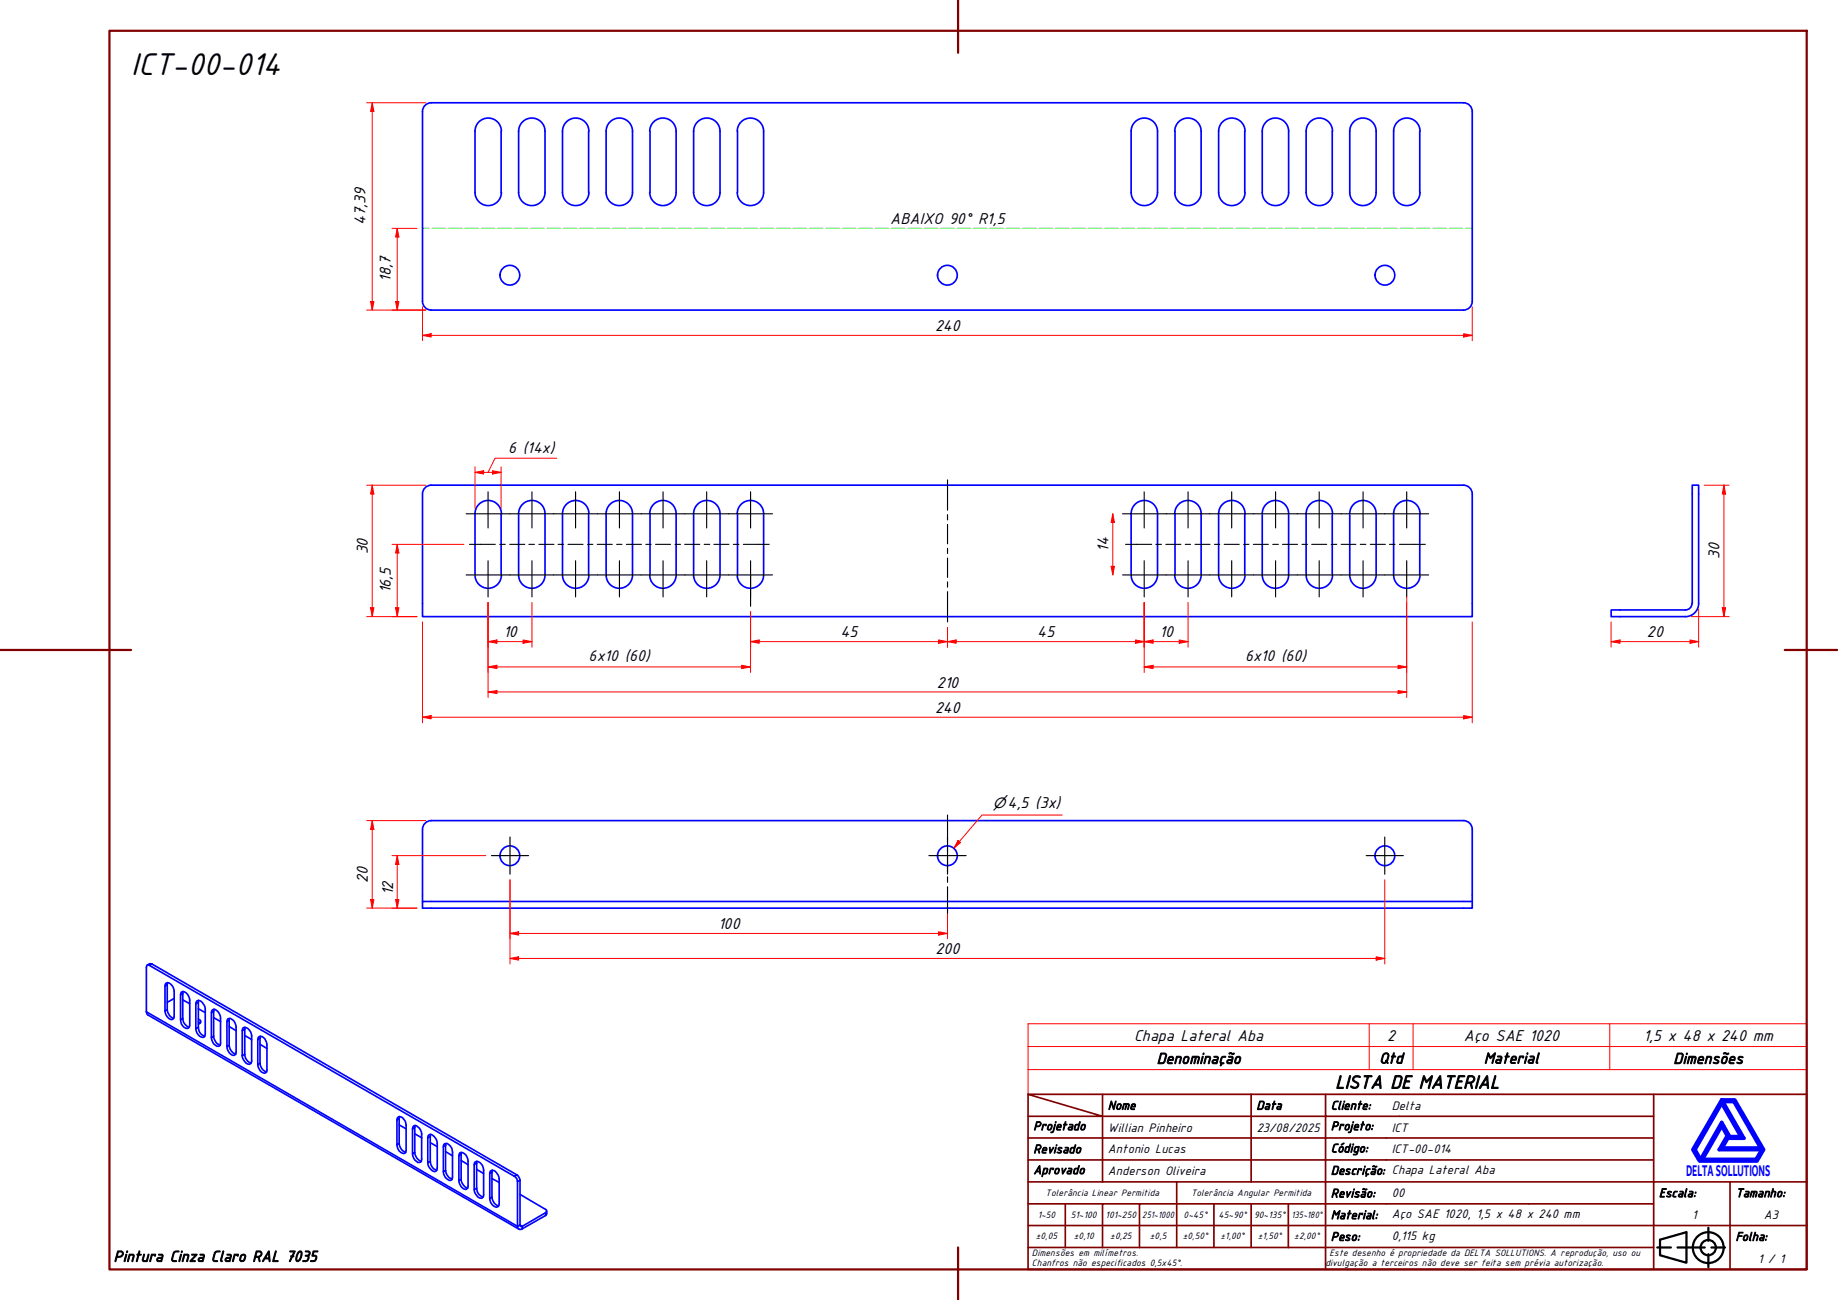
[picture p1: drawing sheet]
<svg xmlns="http://www.w3.org/2000/svg" width="420mm" height="297mm" viewBox="0 0 420 297" stroke-linecap="round" stroke-linejoin="round" font-family="sans-serif">
<!-- layer: Visible (ABNT) -->
<g fill="none" stroke="#00f" stroke-width=".38">
<path d="M96.6 25.4v43.5a2 2 0 0 0 2 2M98.6 23.5h236M98.6 23.5a2 2 0 0 0-2 2M108.6 30a3 3 0 0 1 3-3 3 3 0 0 1 3 3M108.6 30v14M114.6 30v14M118.6 30a3 3 0 0 1 3-3 3 3 0 0 1 3 3M118.6 30v14M124.6 30v14M128.6 30a3 3 0 0 1 3-3 3 3 0 0 1 3 3M128.6 30v14M134.6 30v14"/>
<path d="M138.6 30a3 3 0 0 1 3-3 3 3 0 0 1 3 3M138.6 30v14M144.6 30v14M148.5 30a3 3 0 0 1 3-3 3 3 0 0 1 3.1 3M148.6 30v14M154.6 30v14M158.6 30a3 3 0 0 1 3-3 3 3 0 0 1 3 3M158.6 30v14M164.6 30v14M168.5 30a3 3 0 0 1 3-3 3 3 0 0 1 3.1 3M168.6 30v14M174.6 30v14"/>
<path d="M258.6 30a3 3 0 0 1 3-3 3 3 0 0 1 3 3M258.6 30v14M264.6 30v14M268.5 30a3 3 0 0 1 3.1-3 3 3 0 0 1 3 3M268.6 30v14M274.6 30v14M278.6 30a3 3 0 0 1 3-3 3 3 0 0 1 3 3M278.6 30v14M284.5 30v14M288.5 30a3 3 0 0 1 3.1-3 3 3 0 0 1 3 3M288.5 30v14M294.6 30v14"/>
<path d="M298.6 30a3 3 0 0 1 3-3 3 3 0 0 1 3 3M298.6 30v14M304.5 30v14M308.5 30a3 3 0 0 1 3.1-3 3 3 0 0 1 3 3M308.5 30v14M314.6 30v14M318.6 30a3 3 0 0 1 3-3 3 3 0 0 1 3 3M318.6 30v14M324.5 30v14M334.5 23.5a2 2 0 0 1 2 2M336.5 25.4v43.5a2 2 0 0 1-2 2M108.6 44a3 3 0 0 0 3 3 3 3 0 0 0 3-3"/>
<path d="M118.6 44a3 3 0 0 0 3 3 3 3 0 0 0 3-3M128.6 44a3 3 0 0 0 3 3 3 3 0 0 0 3-3M138.6 44a3 3 0 0 0 3 3 3 3 0 0 0 3-3M148.5 44a3 3 0 0 0 3 3 3 3 0 0 0 3.1-3M158.6 44a3 3 0 0 0 3 3 3 3 0 0 0 3-3M168.5 44a3 3 0 0 0 3 3 3 3 0 0 0 3.1-3M258.6 44a3 3 0 0 0 3 3 3 3 0 0 0 3-3M268.5 44a3 3 0 0 0 3.1 3 3 3 0 0 0 3-3M278.6 44a3 3 0 0 0 3 3 3 3 0 0 0 3-3M288.5 44a3 3 0 0 0 3.1 3 3 3 0 0 0 3-3M298.6 44a3 3 0 0 0 3 3 3 3 0 0 0 3-3M308.5 44a3 3 0 0 0 3.1 3 3 3 0 0 0 3-3"/>
<path d="M318.6 44a3 3 0 0 0 3 3 3 3 0 0 0 3-3M98.6 70.9h236M98.6 110.9h236M114.6 117.4v14M114.6 117.4a3 3 0 0 0-3-3.1 3 3 0 0 0-3 3.1v14a3 3 0 0 0 3 3 3 3 0 0 0 3-3M119.2 115.5a3 3 0 0 1 3.4-1 3 3 0 0 1 2 2.9v14a3 3 0 0 1-3 3 3 3 0 0 1-3-3v-14v-.7zM134.6 117.4v14M134.6 117.4a3 3 0 0 0-3-3.1 3 3 0 0 0-3 3.1v14a3 3 0 0 0 3 3 3 3 0 0 0 3-3M139.7 115a3 3 0 0 1 3.2-.3 3 3 0 0 1 1.7 2.7v14a3 3 0 0 1-3 3 3 3 0 0 1-3-3v-14a3 3 0 0 1 1.1-2.4zM148.5 117.4a3 3 0 0 1 3-3.1 3 3 0 0 1 3.1 3.1v14a3 3 0 0 1-3 3 3 3 0 0 1-3.1-3M148.6 117.4v14M159.2 115.5a3 3 0 0 1 3.4-1 3 3 0 0 1 2 2.9v14a3 3 0 0 1-3 3 3 3 0 0 1-3-3v-14v-.7z"/>
<path d="M168.5 117.4a3 3 0 0 1 3.1-3.1 3 3 0 0 1 3 3.1v14a3 3 0 0 1-3.1 3 3 3 0 0 1-3-3M168.6 117.4v14M259.7 115a3 3 0 0 1 3.2-.4 3 3 0 0 1 1.7 2.8v14a3 3 0 0 1-3 3 3 3 0 0 1-3-3v-14a3 3 0 0 1 1.1-2.4zM268.5 117.4a3 3 0 0 1 3.1-3.1 3 3 0 0 1 3 3.1v14a3 3 0 0 1-3 3 3 3 0 0 1-3.1-3M268.6 117.4v14M284.5 117.4v14M284.6 117.4a3 3 0 0 0-3-3.1 3 3 0 0 0-3 3.1v14a3 3 0 0 0 3 3 3 3 0 0 0 3-3M289.2 115.5a3 3 0 0 1 3.4-1 3 3 0 0 1 2 2.9v14a3 3 0 0 1-3.1 3 3 3 0 0 1-3-3v-14l.1-.7zM304.5 117.4v14M304.6 117.4a3 3 0 0 0-3-3.1 3 3 0 0 0-3 3.1v14a3 3 0 0 0 3 3 3 3 0 0 0 3-3M309.7 115a3 3 0 0 1 3.2-.4 3 3 0 0 1 1.7 2.8v14a3 3 0 0 1-3.1 3 3 3 0 0 1-3-3v-14a3 3 0 0 1 1.2-2.4zM324.5 117.4v14"/>
<path d="M324.6 117.4a3 3 0 0 0-3-3.1 3 3 0 0 0-3 3.1v14a3 3 0 0 0 3 3 3 3 0 0 0 3-3M334.5 110.9a2 2 0 0 1 2 2v28h-239.9v-28a2 2 0 0 1 2-2M386.8 137.9a1.49 1.49 0 0 1-1.5 1.5h-17v1.5h17a3 3 0 0 0 3-3v-27h-1.5v27M98.6 187.5h236M98.6 187.5a2 2 0 0 0-2 2v16.5M334.5 187.5a2 2 0 0 1 2 2v16.5M96.6 206h239.9v1.5h-239.9zM33.5 231.2l84.8 49 .6-.3M33.5 231.2l.3 .7 84.8 48.9M34.2 220.6l-.5-.1-.2 .5v10.2M34.2 220.6l83.4 48.2M34.7 220.3l-.5-.1-.5 .3"/>
<path d="M34.7 220.3l-.5 .3M34.7 220.3l83.5 48.2M37.7 225.3l.3-.7a1.59 1.59 0 0 1 1.8 1.9v5.7l-.2 .6a1.59 1.59 0 0 1-1.9-1.8M38.2 230.7l.1 .4a2.02 2.02 0 0 0 1.5 1.5M38.2 225l-.5 .3v5.7M38.2 225v5.7M38.2 230.7l-.5 .3M38.4 224.5l-.2 .5M39.8 228.1l-1.6 .9M41.3 227.3l.2-.6a1.51 1.51 0 0 1 1.8 1.4l.1 6.1-.3 .7a1.55 1.55 0 0 1-1.8-1.9M41.8 232.7a2.11 2.11 0 0 0 1.4 2M41.8 227l-.5 .3v5.7l.5-.3"/>
<path d="M41.8 228.5l1.6 .8M41.8 227v5.7M41.8 226.6v.4M44.8 229.3l.2-.6a1.01 1.01 0 0 1 1.4 .5l.3 .5 .2 .9v5.7l-.2 .7a1.71 1.71 0 0 1-1.9-1.9M45.3 233.5l.5 .2M45.3 232.8l.4 .2a.46 .46 0 0 1 .2 .4 .46 .46 0 0 1-.2 .5l-.4 .1M45.3 234.7a2.08 2.08 0 0 0 1.5 2.1M45.3 229l-.5 .3v5.8l.5-.4M45.3 230.5l1.6 .9M45.3 229v5.7M45.4 228.6l-.1 .4M48.3 231.4l.3-.7a1.54 1.54 0 0 1 1.8 1.4v6.3l-.2 .6a1.7 1.7 0 0 1-1.9-1.9"/>
<path d="M48.8 236.8l.1 .4a2.23 2.23 0 0 0 1.5 1.6M48.8 231.1l-.5 .3v5.7M48.8 232.5l1.6 .9M48.8 231.1v5.7M48.8 236.8l-.5 .3M49 230.6l-.2 .5M51.9 233.4l.2-.6a1.7 1.7 0 0 1 1.9 1.9v5.7l-.3 .6a1.54 1.54 0 0 1-1.8-1.4v-.5M52.4 238.9l.1 .4a2.23 2.23 0 0 0 1.4 1.5M52.4 233.2l-.5 .2v5.7l.5-.2M52.4 234.6l1.6 .9M52.4 233.2v5.7M52.5 232.7l-.1 .5"/>
<path d="M55.4 235.5l.2-.7a1.71 1.71 0 0 1 1.9 1.9v5.7l-.2 .7a1.01 1.01 0 0 1-1.4-.5l-.3-.5-.2-.9M55.9 235.2l-.5 .3v5.7M55.9 236.6l1.6 .9M55.9 235.2v5.7M56 234.7l-.1 .5M58.9 237.5l.3-.6a1.44 1.44 0 0 1 1.8 1.4v6.2l-.2 .6a1.49 1.49 0 0 1-1.8-1.4l-.1-.4M59.4 237.2l-.5 .3v5.8M59.4 238.6l1.6 1M59.4 237.2v5.7M59.6 236.8l-.2 .4M55.9 240.9a2.08 2.08 0 0 0 1.5 2M55.9 240.9l-.5 .3"/>
<path d="M59.4 242.9l.1 .5a2.02 2.02 0 0 0 1.5 1.5M59.4 242.9l-.5 .4M90.7 255.9l.3-.6a1.44 1.44 0 0 1 1.8 1.4v6.1l-.2 .6a1.61 1.61 0 0 1-1.9-1.8M91.2 255.6l-.5 .3v5.7l.5-.3M91.2 257l1.6 .9M91.2 255.6v5.7M91.4 255.1l-.2 .5M94.3 257.9l.3-.6a1.01 1.01 0 0 1 1.3 .5l.5 1.3-.1 6.2a.69 .69 0 0 1-1.1 .1 2.3 2.3 0 0 1-.9-1.8M94.8 257.6l-.5 .3v5.7l.5-.3M94.8 259.1l1.6 .9M94.8 257.6v5.7M94.9 257.2l-.1 .4"/>
<path d="M97.8 260l.2-.7a1.01 1.01 0 0 1 1.4 .5l.5 .9v.5v5.7l-.2 .7a1.01 1.01 0 0 1-1.3-.5l-.5-.9-.1-.5M98.4 259.7l-.6 .3v5.7l.6-.3M98.4 259.7v5.7M98.4 259.2v.5M91.2 261.3l.1 .4a2.02 2.02 0 0 0 1.5 1.6M94.8 263.3l.1 .5a2.23 2.23 0 0 0 1.4 1.6M98.4 265.4a2.08 2.08 0 0 0 1.4 2M98.4 261.1l1.5 .9M101.3 262l.3-.6a1.64 1.64 0 0 1 1.8 1.9v5.7l-.1 .6a1.23 1.23 0 0 1-1.7-.9l-.3-1M101.9 267.4v.4a2.23 2.23 0 0 0 1.5 1.6M101.9 261.7l-.6 .3v5.7l.6-.3M101.9 263.1l1.5 1"/>
<path d="M101.9 261.7v5.7M102 261.3l-.1 .4M104.9 264.1l.3-.7a1.7 1.7 0 0 1 1.8 1.9v5.7l-.3 .6a1.49 1.49 0 0 1-1.7-1.4l-.1-.4M105.4 269.5l.3 .9a1.74 1.74 0 0 0 1.2 1M105.4 263.8l-.5 .3v5.7l.5-.3M105.4 265.2l1.6 .9M105.4 263.8v5.7M105.5 263.3l-.1 .5M108.4 266.1l.2-.6a1.61 1.61 0 0 1 2 1.8v5.7l-.3 .7a1.01 1.01 0 0 1-1.3-.5l-.5-.9-.1-.5M109 271.5a1.92 1.92 0 0 0 1.4 2M109 265.8l-.6 .3v5.7l.6-.3M109 267.2l1.6 .9"/>
<path d="M109 265.8v5.7M109 265.4v.4M112 268.1l.2-.6a1.01 1.01 0 0 1 1.3 .5l.5 .9 .1 .5v5.7l-.2 .6a1.61 1.61 0 0 1-1.9-1.8M112.5 273.5v.5a2.02 2.02 0 0 0 1.5 1.5M112.5 267.8l-.5 .3v5.8l.5-.4M112.5 269.3l1.6 .9M112.5 267.8v5.7M112.6 267.4l-.1 .4M117.6 268.8a1.4 1.4 0 0 1 .7 1.2M118.2 268.5l.4 .5 .3 .7M118.2 268.5l-.6 .3M118.3 270v10.2a.67 .67 0 0 0 .4 .6 .67 .67 0 0 0 .7 0"/>
<path d="M118.9 272.9l6 3.6 .1 .2-.3 .4M118.9 279.9l.1 .3h.4M118.9 269.7l-.6 .3M118.9 269.7v10.2M118.9 279.9l.5 .3M124.7 277.1v.6M124.7 277.7l-5.3 3.1M124.7 277.1l-5.3 3.1M125 276.7v.7l-.3 .3M119.4 280.2v.6"/>
<circle cx="116.6" cy="62.9" r="2.25"/>
<circle cx="216.6" cy="62.9" r="2.25"/>
<circle cx="316.6" cy="62.9" r="2.25"/>
<circle cx="116.6" cy="195.5" r="2.25"/>
<circle cx="216.6" cy="195.5" r="2.25"/>
<circle cx="316.6" cy="195.5" r="2.25"/>
</g>
<!-- layer: Linha de centro curva (ISO) -->
<g fill="none" stroke="#0f0" stroke-width=".25">
<path d="M96.6 52.2h1.4M98.8 52.2h3.1M102.6 52.2h3M106.3 52.2h3M110 52.2h3.1M113.8 52.2h3M117.6 52.2h3M121.3 52.2h3M125.1 52.2h3M128.8 52.2h3M132.6 52.2h3M136.3 52.2h3"/>
<path d="M140.1 52.2h3M143.8 52.2h3M147.6 52.2h3M151.3 52.2h3M155.1 52.2h3M158.8 52.2h3M162.6 52.2h2.9M166.3 52.2h3.1M170.1 52.2h3M173.8 52.2h3M177.5 52.2h3.1M181.3 52.2h3"/>
<path d="M185.1 52.2h3M188.8 52.2h3M192.6 52.2h3M196.3 52.2h3M200.1 52.2h3M203.8 52.2h3M207.6 52.2h3M211.3 52.2h3M215.1 52.2h3M218.8 52.2h3M222.6 52.2h3M226.3 52.2h3"/>
<path d="M230.1 52.2h2.9M233.8 52.2h3.1M237.6 52.2h3M241.3 52.2h3M245 52.2h3.1M248.8 52.2h3M252.6 52.2h3M256.3 52.2h3M260.1 52.2h3M263.8 52.2h3M267.6 52.2h3M271.3 52.2h3"/>
<path d="M275.1 52.2h3M278.8 52.2h3M282.6 52.2h3M286.3 52.2h3M290.1 52.2h3M293.8 52.2h3M297.6 52.2h2.9M301.3 52.2h3M305.1 52.2h3M308.8 52.2h3M312.5 52.2h3.1M316.3 52.2h3"/>
<path d="M320.1 52.2h3M323.8 52.2h3M327.6 52.2h3M331.3 52.2h3M335.1 52.2h1.4"/>
</g>
<path d="M235 239.1h178v-5.2h-178v10.5M313 233.9v10.5M323 233.9v10.5M368 233.9v10.5M413 239.1v5.3h-178M235 244.4v5.6h178v-5.6" fill="none" stroke="#f00" stroke-width=".23"/>
<!-- layer: Borda A3/A4 (ABNT) -->
<path d="M25 7h388v283.1h-388zM219 0v12.1M0 148.5h30M408 148.5h12M219 285v12" fill="none" stroke="#800000" stroke-width=".51"/>
<path d="M393.6 257.3l1.2 2.2-1.8 3.2h9.7l-1.3 2.2h-12.2zM393.6 252.1l4.4 7.6h-2.6l-1.8-3.2-4.9 8.4-1.2-2.2zM393.6 251.3h3l6.6 11.4-1.6 2.6h-13.1l-1.5-2.6zM393.8 251.7h2.6l6.1 10.6h-8.8l1.3-2.2h3.7zM395 259.7h.2l-.1 .2z" fill="none" stroke="#00f" stroke-width=".83"/>
<!-- layer: 0 -->
<path d="M388.5 265.3h13.1" fill="none" stroke="#000" stroke-width=".23"/>
<g fill="none" stroke="#800000" stroke-width=".38">
<path d="M235 250l17 5.1h-17M235 250h178v40.1h-178zM252 255.1h34v4.9h17M252 255.1v15M252 250v5.1M286 250v5.1h17v4.9M303 250v5.1h75M378 250v20.1h-143M235 260h51v10.1M235 275.1h17M243.5 275.1v9.9M260.5 275.1h-8.5v9.9"/>
<path d="M269 270.1v14.9h-8.5M277.5 275.1v9.9h-8.5M286 275.1v9.9h8.5M294.5 275.1v9.9M303 275.1h-42.5v9.9M303 260v5h-68M303 275.1v9.9h75M303 260h75M303 275.1h75M378 265h-75v10.1M395.5 270.1v9.9h17.5M413 270.1h-35v9.9h17.5v10.1"/>
<path d="M235 285h25.5M235 280h143v10.1M277.5 285h8.5M294.5 285h8.5v5.1"/>
</g>
<g fill="none" stroke="#000" stroke-width=".51">
<path d="M378.8 285h3.2M379.5 283.3l6-1.8v7l-6-1.7zM383.5 285h6.2M390.5 280.5v3M390.5 286.6v2.9M391.2 285h3.1"/>
<circle cx="390.5" cy="285.1" r="3.5"/>
<circle cx="390.5" cy="285.1" r="1.75"/>
</g>
<!-- layer: Marca de centro (ISO) -->
<g fill="none" stroke="#000" stroke-width=".25">
<path d="M106.6 117.4h70M111.6 112.4v8.2M121.6 112.4v8.2M131.6 112.4v8.2M141.6 112.4v8.2M151.6 112.4v8.2M161.5 112.4v8.2M171.6 112.4v8.2M256.6 117.4h70M261.6 112.4v8.2M271.6 112.4v8.2M281.6 112.4v8.2"/>
<path d="M291.6 112.4v8.2M301.6 112.4v8.2M311.6 112.4v8.2M321.6 112.4v8.2M106.6 131.4h70M111.6 128.1v8.3M121.6 128.1v8.3M131.6 128.1v8.3M141.6 128.1v8.3M151.6 128.1v8.3M161.5 128.1v8.3M171.6 128.1v8.3"/>
<path d="M171.6 131.4v7.1M256.6 131.4h70M261.6 128.1v8.3M271.6 128.1v8.3M281.6 128.1v8.3M291.6 128.1v8.3M301.6 128.1v8.3M311.6 128.1v8.3M321.6 128.1v8.3M112.3 195.5h8.5M116.6 191.2v8.6M212.3 195.5h8.6"/>
<path d="M216.6 191.2v8.6M312.3 195.5h8.5M316.5 191.2v8.6"/>
</g>
<!-- layer: Linha de centro (ISO) -->
<g fill="none" stroke="#000" stroke-width=".25">
<path d="M216.6 109.7v6.9M216.6 117.6v1.2M216.6 119.8v4.5M107.3 124.4h5.9M114.2 124.4h1.3M116.5 124.4h3.5M120.9 124.4h1.3M123.2 124.4h3.4M127.6 124.4h1.2M129.9 124.4h3.4M134.3 124.4h1.2M136.5 124.4h3.5"/>
<path d="M141 124.4h1.2M143.2 124.4h3.4M147.6 124.4h1.2M149.9 124.4h3.4M154.3 124.4h1.3M156.5 124.4h3.5M161 124.4h1.2M163.2 124.4h3.4M167.6 124.4h1.3M169.9 124.4h5.9M216.6 125.3v1.2M216.6 127.5v4.4"/>
<path d="M216.6 133v1.2M216.6 135.2v6.9M257.3 124.4h6M264.2 124.4h1.3M266.5 124.4h3.4M271 124.4h1.2M273.2 124.4h3.4M277.6 124.4h1.2M279.8 124.4h3.5M284.3 124.4h1.2M286.5 124.4h3.4M291 124.4h1.2"/>
<path d="M293.2 124.4h3.4M297.6 124.4h1.3M299.8 124.4h3.5M304.3 124.4h1.3M306.6 124.4h3.3M311 124.4h1.2M313.2 124.4h3.5M317.6 124.4h1.3M319.9 124.4h5.9M216.6 186.2v6.3M216.6 193.4v1.3M216.6 195.7v3.6"/>
<path d="M216.6 200.3v1.3M216.6 202.6v6.2"/>
</g>
<path d="M85.1 138.9v2" fill="none" stroke="#f00" stroke-width=".23"/>
<path d="M84.7 138.9h.8l-.4 2z" fill="#f00"/>
<path d="M85.1 110.9v2M84.7 138.9h.8l-.4 2z" fill="none" stroke="#f00" stroke-width=".23"/>
<path d="M85.1 110.9l.4 2h-.8z" fill="#f00"/>
<path d="M83.8 110.9h13.5M85.1 110.9l.4 2h-.8zM85.1 112.9v26M90.8 138.9v2M83.8 140.9h11.5" fill="none" stroke="#f00" stroke-width=".23"/>
<path d="M90.4 138.9h.8l-.4 2z" fill="#f00"/>
<path d="M90.4 138.9h.8l-.4 2zM90.8 124.4v2" fill="none" stroke="#f00" stroke-width=".23"/>
<path d="M90.8 124.4l.4 2h-.8z" fill="#f00"/>
<path d="M89.6 124.4h16.4M90.8 124.4l.4 2h-.8zM90.8 126.4v12.5M89.6 140.9h5.7M111.6 146.6h2" fill="none" stroke="#f00" stroke-width=".23"/>
<path d="M111.6 146.6l2-.4v.8z" fill="#f00"/>
<path d="M111.6 146.6l2-.4v.8zM119.6 146.6h2" fill="none" stroke="#f00" stroke-width=".23"/>
<path d="M119.6 146.2l2 .4-2 .4z" fill="#f00"/>
<path d="M111.6 137.7v10.2M121.6 137.7v10.2M111.6 152.4h2M113.6 146.6h6M119.6 146.2l2 .4-2 .4z" fill="none" stroke="#f00" stroke-width=".23"/>
<path d="M111.6 152.4l2-.4v.8z" fill="#f00"/>
<path d="M111.6 152.4l2-.4v.8zM169.5 152.4h2.1" fill="none" stroke="#f00" stroke-width=".23"/>
<path d="M169.5 152l2.1 .4-2.1 .4z" fill="#f00"/>
<path d="M111.6 137.7v16M171.6 139.7v14M113.6 152.4h55.9M169.5 152l2.1 .4-2.1 .4zM368.3 146.6h2" fill="none" stroke="#f00" stroke-width=".23"/>
<path d="M368.3 146.6l2-.4v.8z" fill="#f00"/>
<path d="M368.3 146.6l2-.4v.8zM386.3 146.6h2" fill="none" stroke="#f00" stroke-width=".23"/>
<path d="M386.3 146.2l2 .4-2 .4z" fill="#f00"/>
<path d="M388.3 139.1v8.8M394.1 138.9v2M368.3 142.1v5.8M370.3 146.6h16M386.3 146.2l2 .4-2 .4z" fill="none" stroke="#f00" stroke-width=".23"/>
<path d="M393.7 138.9h.8l-.4 2z" fill="#f00"/>
<path d="M394.1 110.9v2M393.7 138.9h.8l-.4 2z" fill="none" stroke="#f00" stroke-width=".23"/>
<path d="M394.1 110.9l.4 2h-.8z" fill="#f00"/>
<path d="M389.6 110.9h5.7M394.1 110.9l.4 2h-.8zM394.1 112.9v26M111.6 158.1h2M386.6 140.9h8.7" fill="none" stroke="#f00" stroke-width=".23"/>
<path d="M111.6 158.1l2-.3v.7z" fill="#f00"/>
<path d="M111.6 158.1l2-.3v.7zM319.6 158.1h2" fill="none" stroke="#f00" stroke-width=".23"/>
<path d="M319.6 157.8l2 .3-2 .4z" fill="#f00"/>
<path d="M111.6 137.7v21.7M321.6 136.4v23M113.6 158.1h206M319.6 157.8l2 .3-2 .4zM116.6 219h2" fill="none" stroke="#f00" stroke-width=".23"/>
<path d="M116.6 219l2-.4v.8z" fill="#f00"/>
<path d="M116.6 219l2-.4v.8zM314.6 219h1.9" fill="none" stroke="#f00" stroke-width=".23"/>
<path d="M314.6 218.6l1.9 .4-1.9 .4z" fill="#f00"/>
<path d="M90.8 205.5v2M116.6 201v19.3M118.6 219h196M314.6 218.6l1.9 .4-1.9 .4zM316.5 201v19.3" fill="none" stroke="#f00" stroke-width=".23"/>
<path d="M90.4 205.5h.8l-.4 2z" fill="#f00"/>
<path d="M90.8 195.5v2M90.4 205.5h.8l-.4 2z" fill="none" stroke="#f00" stroke-width=".23"/>
<path d="M90.8 195.5l.4 2h-.8z" fill="#f00"/>
<path d="M89.6 195.5h21.5M90.8 195.5l.4 2h-.8zM90.8 197.5v8M85.1 205.5v2M89.6 207.5h5.7" fill="none" stroke="#f00" stroke-width=".23"/>
<path d="M84.7 205.5h.8l-.4 2z" fill="#f00"/>
<path d="M85.1 187.5v2M84.7 205.5h.8l-.4 2z" fill="none" stroke="#f00" stroke-width=".23"/>
<path d="M85.1 187.5l.4 2h-.8z" fill="#f00"/>
<path d="M83.8 187.5h13.5M85.1 187.5l.4 2h-.8zM85.1 189.5v16M83.8 207.5h11.5" fill="none" stroke="#f00" stroke-width=".23"/>
<path d="M219.3 192.3l-1.2 1.5" fill="none" stroke="#f00" stroke-width=".23"/>
<path d="M219 192l.6 .5-1.5 1.3z" fill="#f00"/>
<path d="M219 192l.6 .5-1.5 1.3zM242.8 186.2h-18.3l-5.2 6.1" fill="none" stroke="#f00" stroke-width=".23"/>
<path d="M85.1 68.9v2" fill="none" stroke="#f00" stroke-width=".23"/>
<path d="M84.7 68.9h.8l-.4 2z" fill="#f00"/>
<path d="M85.1 23.5v1.9M84.7 68.9h.8l-.4 2z" fill="none" stroke="#f00" stroke-width=".23"/>
<path d="M85.1 23.5l.4 1.9h-.8z" fill="#f00"/>
<path d="M83.8 23.5h13.5M85.1 23.5l.4 1.9h-.8zM85.1 25.4v43.5M83.8 70.9h13.5M90.8 68.9v2" fill="none" stroke="#f00" stroke-width=".23"/>
<path d="M90.4 68.9h.8l-.4 2z" fill="#f00"/>
<path d="M90.8 52.2v2M90.4 68.9h.8l-.4 2z" fill="none" stroke="#f00" stroke-width=".23"/>
<path d="M90.8 52.2l.4 2h-.8z" fill="#f00"/>
<path d="M89.6 52.2h5.7M90.8 52.2l.4 2h-.8zM90.8 54.2v14.7M89.6 70.9h7.7M96.6 76.6h2" fill="none" stroke="#f00" stroke-width=".23"/>
<path d="M96.6 76.6l2-.4v.8z" fill="#f00"/>
<path d="M96.6 76.6l2-.4v.8zM334.6 76.6h1.9" fill="none" stroke="#f00" stroke-width=".23"/>
<path d="M334.6 76.2l1.9 .4-1.9 .4z" fill="#f00"/>
<path d="M96.6 70.1v7.7M98.6 76.6h236M334.6 76.2l1.9 .4-1.9 .4zM336.5 70.1v7.7M171.6 146.6h1.9" fill="none" stroke="#f00" stroke-width=".23"/>
<path d="M171.6 146.6l1.9-.4v.8z" fill="#f00"/>
<path d="M171.6 146.6l1.9-.4v.8zM214.6 146.6h2" fill="none" stroke="#f00" stroke-width=".23"/>
<path d="M214.6 146.2l2 .4-2 .4z" fill="#f00"/>
<path d="M171.6 139.7v8.2M173.5 146.6h41.1M214.6 146.2l2 .4-2 .4zM216.6 146.6h2M216.6 143.4v4.5" fill="none" stroke="#f00" stroke-width=".23"/>
<path d="M216.6 146.6l2-.4v.8z" fill="#f00"/>
<path d="M216.6 146.6l2-.4v.8zM259.6 146.6h2" fill="none" stroke="#f00" stroke-width=".23"/>
<path d="M259.6 146.2l2 .4-2 .4z" fill="#f00"/>
<path d="M261.6 137.7v10.2M216.6 143.4v4.5M218.6 146.6h41M259.6 146.2l2 .4-2 .4zM261.6 146.6h2" fill="none" stroke="#f00" stroke-width=".23"/>
<path d="M261.6 146.6l2-.4v.8z" fill="#f00"/>
<path d="M261.6 146.6l2-.4v.8zM269.6 146.6h2" fill="none" stroke="#f00" stroke-width=".23"/>
<path d="M269.6 146.2l2 .4-2 .4z" fill="#f00"/>
<path d="M261.6 137.7v10.2M271.6 137.7v10.2M261.6 152.4h2M263.6 146.6h6M269.6 146.2l2 .4-2 .4z" fill="none" stroke="#f00" stroke-width=".23"/>
<path d="M261.6 152.4l2-.4v.8z" fill="#f00"/>
<path d="M261.6 152.4l2-.4v.8zM319.6 152.4h2" fill="none" stroke="#f00" stroke-width=".23"/>
<path d="M319.6 152l2 .4-2 .4z" fill="#f00"/>
<path d="M261.6 137.7v16M321.6 137.7v16M263.6 152.4h56M319.6 152l2 .4-2 .4zM96.6 163.9h2" fill="none" stroke="#f00" stroke-width=".23"/>
<path d="M96.6 163.9l2-.4v.8z" fill="#f00"/>
<path d="M96.6 163.9l2-.4v.8zM334.6 163.9h1.9" fill="none" stroke="#f00" stroke-width=".23"/>
<path d="M334.6 163.5l1.9 .4-1.9 .4z" fill="#f00"/>
<path d="M254.4 129.4v2M96.6 142.1v23M336.5 142.1v23M98.6 163.9h236M334.6 163.5l1.9 .4-1.9 .4z" fill="none" stroke="#f00" stroke-width=".23"/>
<path d="M254 129.4h.8l-.4 2z" fill="#f00"/>
<path d="M254.4 117.4v2M254 129.4h.8l-.4 2z" fill="none" stroke="#f00" stroke-width=".23"/>
<path d="M254.4 117.4l.4 2h-.8z" fill="#f00"/>
<path d="M254.4 117.4l.4 2h-.8zM254.4 119.4v10M116.6 213.3h2" fill="none" stroke="#f00" stroke-width=".23"/>
<path d="M116.6 213.3l2-.4v.8z" fill="#f00"/>
<path d="M116.6 213.3l2-.4v.8zM214.6 213.3h2" fill="none" stroke="#f00" stroke-width=".23"/>
<path d="M214.6 212.9l2 .4-2 .4z" fill="#f00"/>
<path d="M108.6 107.9h2M116.6 201v13.5M118.6 213.3h96M214.6 212.9l2 .4-2 .4zM216.6 208.8v5.7" fill="none" stroke="#f00" stroke-width=".23"/>
<path d="M108.6 107.9l2-.3v.7z" fill="#f00"/>
<path d="M108.6 107.9l2-.3v.7zM112.6 107.9h2" fill="none" stroke="#f00" stroke-width=".23"/>
<path d="M112.6 107.6l2 .3-2 .4z" fill="#f00"/>
<path d="M108.6 106.7v9.4M110.6 107.9h2M112.6 107.6l2 .3-2 .4zM114.6 106.7v9.4M127.3 104.7h-14.1l-1.6 3.2" fill="none" stroke="#f00" stroke-width=".23"/>
<text font-size="7.7" x="30" y="17.1">ICT-00-014</text>
<text font-size="4.6" x="305.2" y="248.7">LISTA DE MATERIAL</text>
<g font-size="3.9">
<text x="83.6" y="51.4" transform="rotate(-90 83.6 51.4)">47,39</text>
<text x="203.5" y="51.2">ABAIXO 90° R1,5</text>
<text x="89.3" y="64.4" transform="rotate(-90 89.3 64.4)">18,7</text>
<text x="213.7" y="75.6">240</text>
<text x="116.1" y="103.4">6 (14x)</text>
<text x="84.1" y="126.7" transform="rotate(-90 84.1 126.7)">30</text>
<text x="253.4" y="126" transform="rotate(-90 253.4 126)">14</text>
<text x="393.1" y="127.7" transform="rotate(-90 393.1 127.7)">30</text>
<text x="89.3" y="135.6" transform="rotate(-90 89.3 135.6)">16,5</text>
<text x="115.1" y="145.7">10</text>
<text x="192.2" y="145.7">45</text>
<text x="237.1" y="145.7">45</text>
<text x="265" y="145.7">10</text>
<text x="376.5" y="145.7">20</text>
<text x="214.1" y="157.1">210</text>
<text x="213.7" y="162.9">240</text>
<text x="84.1" y="201.9" transform="rotate(-90 84.1 201.9)">20</text>
<text x="89.9" y="204.6" transform="rotate(-90 89.9 204.6)">12</text>
<text x="164.1" y="212.3">100</text>
<text x="213.9" y="218">200</text>
<text x="259.3" y="237.8">Chapa Lateral Aba</text>
<text x="317.1" y="237.8">2</text>
<text x="334.6" y="237.8">Aço SAE 1020</text>
<text x="375.7" y="237.8">1,5 x 48 x 240 mm</text>
</g>
<g font-size="3.8">
<text x="134.6" y="151.1">6x10 (60)</text>
<text x="284.6" y="151.1">6x10 (60)</text>
<text x="264.4" y="243.1">Denominação</text>
<text x="315.3" y="243">Qtd</text>
<text x="339.2" y="243">Material</text>
<text x="382.5" y="243.1">Dimensões</text>
<text x="26" y="288.3">Pintura Cinza Claro RAL 7035</text>
</g>
<text font-size="3.8" fill="#00f" x="385.4" y="268.8">DELTASOLLUTIONS</text>
<text font-size="3.4" x="226.9" y="184.6">⌀4,5 (3x)</text>
<g font-size="3">
<text x="253.2" y="253.5">Nome</text>
<text x="287.2" y="253.5">Data</text>
<text x="304.2" y="253.5">Cliente:</text>
<text x="318.1" y="253.5">Delta</text>
<text x="236.2" y="263.5">Revisado</text>
<text x="236.2" y="258.2">Projetado</text>
<text x="253.2" y="258.6">Willian Pinheiro</text>
<text x="253.2" y="263.5">Antonio Lucas</text>
<text x="287.3" y="258.6">23/08/2025</text>
<text x="304.2" y="263.3">Código:</text>
<text x="304.2" y="258.2">Projeto:</text>
<text x="318.1" y="263.5">ICT-00-014</text>
<text x="318.1" y="258.6">ICT</text>
<text x="236.2" y="268.3">Aprovado</text>
<text x="253.2" y="268.5">Anderson Oliveira</text>
<text x="304.2" y="268.4">Descrição: Chapa Lateral Aba</text>
<text x="304.2" y="273.6">Revisão:</text>
<text x="318.1" y="273.5">00</text>
<text x="379.2" y="273.5">Escala:</text>
<text x="396.7" y="273.5">Tamanho:</text>
<text x="304.2" y="278.6">Material:</text>
<text x="318.1" y="278.4">Aço SAE 1020, 1,5 x 48 x 240 mm</text>
<text x="386.8" y="278.6">1</text>
<text x="403.2" y="278.6">A3</text>
<text x="304.2" y="283.5">Peso:</text>
<text x="318.1" y="283.3">0,115 kg</text>
<text x="396.7" y="283.5">Folha:</text>
<text x="401.9" y="288.5">1 / 1</text>
</g>
<g font-size="2.3">
<text x="239" y="273.4">Tolerância Linear Permitida</text>
<text x="272.3" y="273.2">Tolerância Angular Permitida</text>
<text x="237.2" y="278.3">1~50</text>
<text x="244.8" y="278.3">51~100</text>
<text x="252.7" y="278.3">101~250</text>
<text x="261.1" y="278.3">251~1000</text>
<text x="270.6" y="278.3">0~45°</text>
<text x="278.5" y="278.3">45~90°</text>
<text x="286.7" y="278.3">90~135°</text>
<text x="295.2" y="278.3">135~180°</text>
<text x="235.9" y="287.1">Dimensões em milímetros.</text>
<text x="236.8" y="283.1">±0,05</text>
<text x="245.5" y="283.1">±0,10</text>
<text x="253.8" y="283.1">±0,25</text>
<text x="262.8" y="283.1">±0,5</text>
<text x="270.4" y="283.1">±0,50°</text>
<text x="279" y="283.1">±1,00°</text>
<text x="287.5" y="283.1">±1,50°</text>
<text x="295.8" y="283.1">±2,00°</text>
<text x="303.9" y="287.1">Este desenho é propriedade da DELTA SOLLUTIONS. A reprodução, uso ou</text>
<text x="235.9" y="289.2">Chanfros não especificados 0,5x45°.</text>
<text x="303" y="289.2">divulgação a terceiros não deve ser feita sem prévia autorização.</text>
</g>
</svg>
